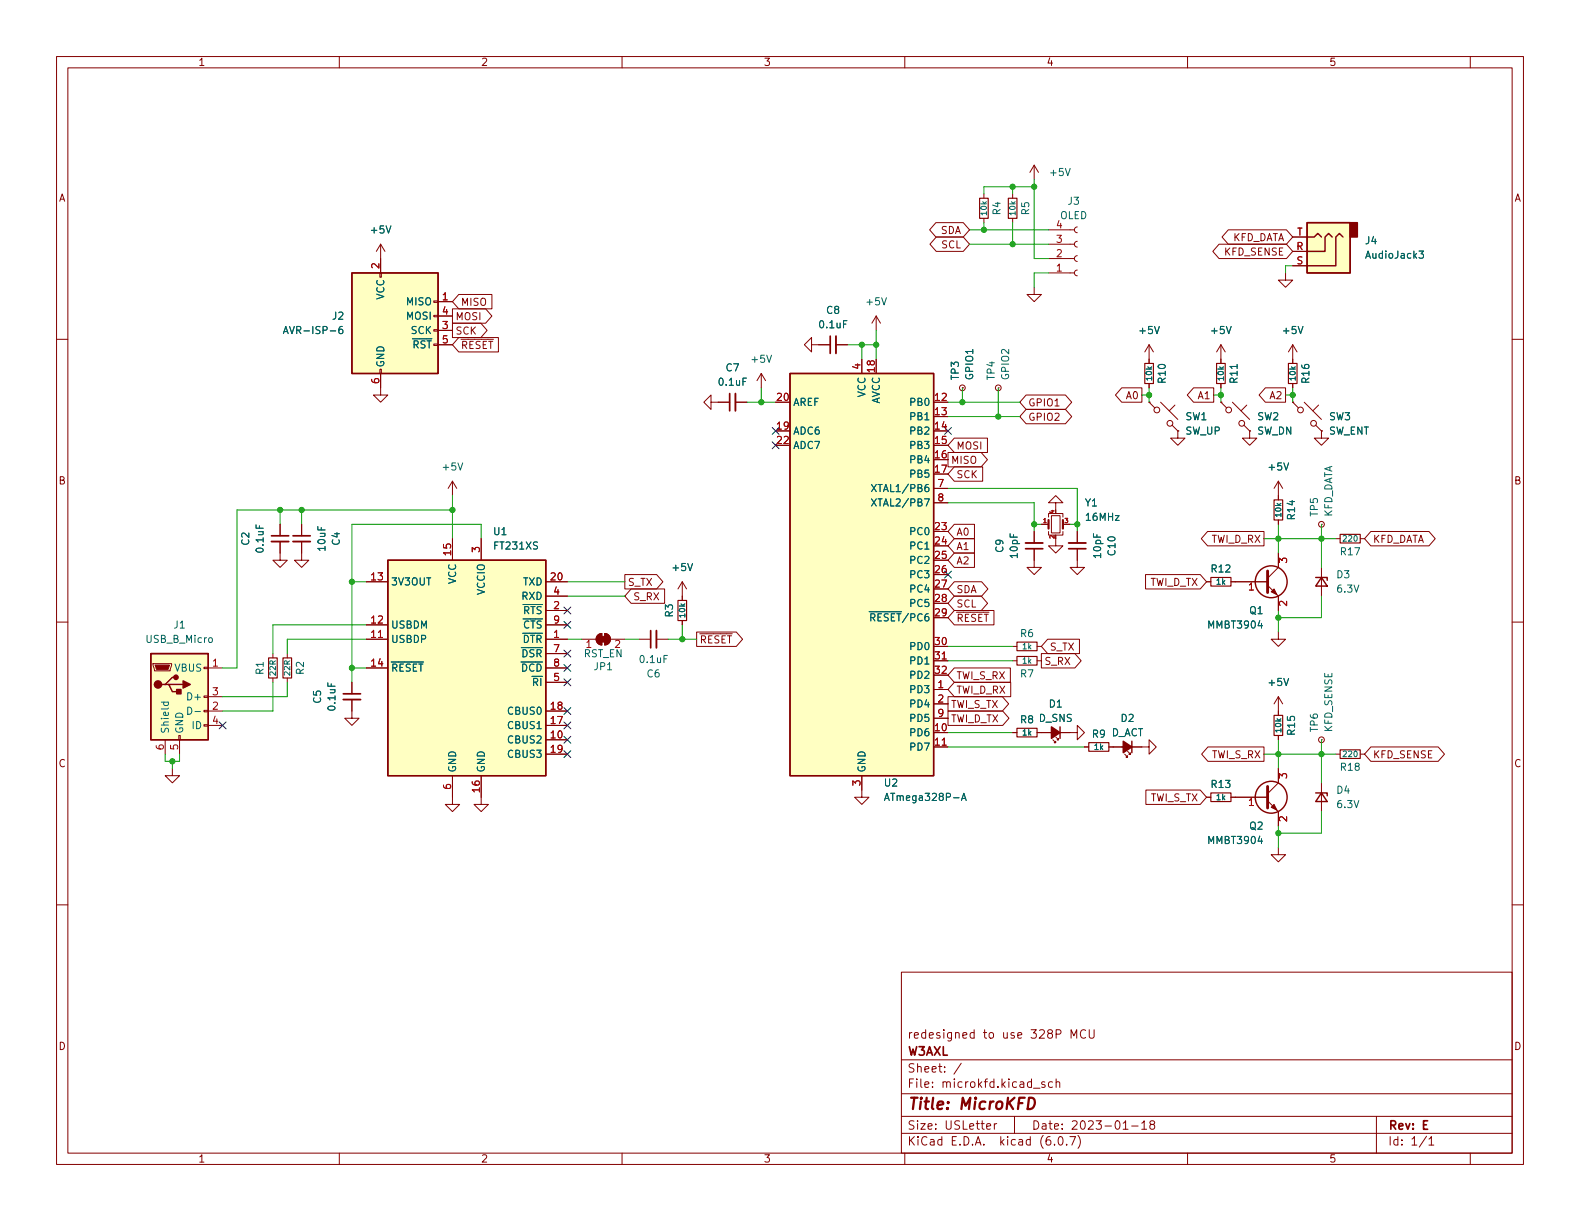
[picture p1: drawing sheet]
<svg xmlns="http://www.w3.org/2000/svg" width="279mm" height="216mm" viewBox="0 0 279 216" stroke-linecap="round" stroke-linejoin="round" font-family="sans-serif">
<g fill="none" stroke="#840000" stroke-width=".18">
<path d="M10 10h259.4v195.9h-259.4zM12 12h255.4v191.9h-255.4zM60 10v2M110 10v2M160 10v2M210 10v2M260 10v2M165.5 39.4h4.8l1.1 1.2-1.1 1.3h-4.8l-1.1-1.3zM174 34.3v.8M174 38.6v.8M179.1 34.3v.8M179.1 38.6v.8"/>
<path d="M182.9 29.2l-.8 1.3M182.9 29.2v2.6M182.9 29.2l.7 1.3M10 60h2M67.2 48.3h.2v.7h-.2zM67.3 43.2l-.8 1.3M67.3 43.2v5.1M67.3 43.2l.8 1.3M76.7 58.3h.8v.2h-.8zM76.7 55.8h.8v.2h-.8zM76.7 53.2h.8v.3h-.8zM77.5 53.3h2.5"/>
<path d="M77.5 58.4h2.5M77.5 55.9h2.5M80 57.1h5l1.1 1.3-1.1 1.3h-5zM80 54.6h5.9l1.1 1.3-1.1 1.3h-5.9zM81.1 52.1h5.9v2.5h-5.9l-1.1-1.3zM81.1 59.7h7v2.5h-7l-1.1-1.2zM154.9 55.9l-.7 1.3M154.9 55.9v2.5M154.9 55.9l.8 1.3M165.6 41.9h4.7l1.1 1.3-1.1 1.3h-4.7l-1.2-1.3zM182.9 50.8v1.3h1.2l-1.2 1.2-1.3-1.2h1.3M185.4 40.6h4.6"/>
<path d="M185.4 43.2h4.6M185.4 45.7h4.6M185.4 48.3h4.6M190.5 40.1l-.4 .2-.1 .3 .1 .4 .4 .1M190.5 42.7l-.4 .1-.1 .4 .1 .3 .4 .2M190.5 45.2l-.4 .2-.1 .3 .1 .4 .4 .1M190.5 47.8l-.4 .1-.1 .4 .1 .3 .4 .2M215.6 43.2h11.9l1.1 1.3-1.1 1.2h-11.9l-1.1-1.2zM217.2 40.6h10.3l1.1 1.3-1.1 1.3h-10.3l-1.1-1.3zM227.3 48.3v1.2h1.3l-1.3 1.3-1.2-1.3h1.2M228.6 44.5h2.5M228.6 47h2.5"/>
<path d="M228.6 41.9h2.5M267.4 60h2M67.2 65.3h.2v.7h-.2zM67.3 66v3.9h1.3l-1.3 1.2-1.3-1.2h1.3M77.5 61h2.5M125.7 71.1v-1.2l-1.2 1.2 1.2 1.3v-1.3h3.3M130 71.1h2.1M134.6 66l-.7 1.3M134.6 66v2.6M134.6 66l.8 1.3M143.5 61v-1.3l-1.3 1.3 1.3 1.2v-1.2h3.3M147.8 61h2.1"/>
<path d="M152.4 63.5v2.5M168.8 77.5h5.8v2.5h-5.8l-1.2-1.3zM170.2 68.6h.1M176.5 68.6h.1M181.5 69.8h6.9l1.1 1.3-1.1 1.3h-6.9l-1.2-1.3zM181.5 72.4h6.9l1.1 1.3-1.1 1.2h-6.9l-1.2-1.2zM198.4 68.6h3.5v2.5h-3.5l-1.1-1.2zM203.2 71.1l1 1M203.2 71.1h.1M203.2 61l-.8 1.2M203.2 61v3.3M203.2 67.8v.8"/>
<path d="M203.2 61l.8 1.2M205.2 71.1l3.1 3.1M207.3 75.2l1 1M207.8 71.6l-1 1M208.3 76.2v1.3h1.2l-1.2 1.2-1.3-1.2h1.3M208.3 76.2h.1M211.1 68.6h3.5v2.5h-3.5l-1.1-1.2zM215.9 71.1l1 1M215.9 71.1h.1M215.9 61v3.3M215.9 67.8v.8M215.9 61l-.8 1.2"/>
<path d="M215.9 61l.8 1.2M217.9 71.1l3.1 3.1M220 75.2l1 1M220.5 71.6l-1 1M221 76.2v1.3h1.2l-1.2 1.2-1.3-1.2h1.3M221 76.2h.1M223.8 68.6h3.5v2.5h-3.5l-1.1-1.2zM228.6 71.1l1 1M228.6 71.1h.1M228.6 61v3.3M228.6 67.8v.8M228.6 61l-.8 1.2"/>
<path d="M228.6 61l.8 1.2M230.6 71.1l3.1 3.1M232.7 75.2l1 1M233.2 71.6l-1 1M233.7 76.2h.1M233.7 76.2v1.3h1.2l-1.2 1.2-1.3-1.2h1.3M49.5 95.8v3.3h1.3l-1.3 1.2-1.2-1.2h1.2M49.5 92.7v2M53.3 95.8v3.3h1.3l-1.3 1.2-1.2-1.2h1.2M53.3 92.7v2M80 85.1v2.5M80 95.3v3.8"/>
<path d="M80 85.1l-.8 1.3M80 85.1l.8 1.3M85.1 95.3v3.8M165.1 86.4h2.5M165.1 88.9h2.5M167.6 80h5.9l1.1 1.3-1.1 1.3h-5.9zM168.8 92.7h3.5v2.6h-3.5l-1.2-1.3zM168.8 95.2h3.5v2.6h-3.5l-1.2-1.3zM168.8 97.8h3.5v2.5h-3.5l-1.2-1.2zM168.8 82.5h5v2.6h-5l-1.2-1.3zM182.9 97v3.3h1.2l-1.2 1.3-1.3-1.3h1.3M182.9 94v2"/>
<path d="M184.1 92.7h1.3M185.4 94v.6h2.6v-.6M185.4 91.4v-.6h2.6v.6M185.9 91.2h1.6v3h-1.6zM186.7 95.3v1.2h1.3l-1.3 1.3-1.3-1.3h1.3M186.7 88.9h1.3l-1.3-1.3-1.3 1.3h1.3v1.3M188 92.7h1.2M190.5 97v3.3h1.3l-1.3 1.3-1.3-1.3h1.3M190.5 94v2M213.5 94h10v2.5h-10l-1.1-1.2zM226.1 85.1v3.3M226.1 91.9v.8"/>
<path d="M226.1 97.8v2.5l-1.9 1.9M226.1 85.1l-.8 1.3M226.1 85.1l.7 1.3M233.7 92.7h.1M236.2 95.3h.8M240.5 95.3h.8M242.4 94h10.3l1.1 1.3-1.1 1.2h-10.3l-1.1-1.2zM10 110h2M27.1 117.3h3.3v.3l-.3 1h-2.8zM36.1 118h.7v.2h-.7zM36.8 118.1h2.6M48.3 115.6v.7"/>
<path d="M48.3 119.9v.8M50.8 115.6v.7M50.8 119.9v.8M64.8 113h3.8M64.8 110.5h3.8M64.8 102.9h3.8M64.8 118.1h3.8M96.5 113h3.8M96.5 110.5h3.8M96.5 102.9h3.8M96.5 118.1h3.8M96.5 108h3.8"/>
<path d="M96.5 105.4h3.8M96.5 115.6h3.8M102.9 113h2.5M105.7 112.3l.7-.3v2a1.02 1.02 0 0 1-.9-.6 1.02 1.02 0 0 1 .2-1.1zM106.9 112a1.02 1.02 0 0 1 1 1 1.02 1.02 0 0 1-1 1zM107.9 113h2.6M110.5 101.6h5.6l1.1 1.3-1.1 1.2h-5.6zM111.6 104.1h5.9v2.6h-5.9l-1.1-1.3zM113 113h2.1M116.1 113h2M120.6 102.9l-.7 1.2M120.6 102.9v3.3"/>
<path d="M120.6 109.7v.8M120.6 102.9l.8 1.2M123.2 111.8h7l1.1 1.2-1.1 1.3h-7zM165.1 116.8h2.5M168.8 107.9h7v2.6h-7l-1.2-1.3zM168.8 102.9h4.8l1.1 1.2-1.1 1.3h-4.8l-1.2-1.3zM168.8 105.4h4.7l1.1 1.3-1.1 1.3h-4.7l-1.2-1.3zM168.8 118.1h9.9v2.6h-9.9l-1.2-1.3zM179.1 114.3h.7M179.1 116.8h.7M183.4 114.3h.7M183.4 116.8h.7"/>
<path d="M184.1 115.6h6l1.1 1.2-1.1 1.3h-6zM185.3 113h5.6v2.6h-5.6l-1.2-1.3zM202.6 101.6h9.6l1.2 1.3-1.2 1.2h-9.6zM213.4 102.9h.7M217.7 102.9h6.5M224.2 103.5l1.9 1.9v2.6M226.1 111.8v1.2h1.2l-1.2 1.3-1.3-1.3h1.3M233.7 100.3v5.1M267.4 110h2M29.2 130.8v2.6M30.5 135.9v1.3h1.2l-1.2 1.2-1.3-1.2h1.3M31.6 130h.3v.8h-.3z"/>
<path d="M31.7 130.8v2.6M36.1 128.1h.7v.3h-.7zM36.1 125.6h.7v.3h-.7zM36.1 123.1h.7v.2h-.7zM36.8 128.3h2.6M36.8 125.7h2.6M36.8 123.2h2.6M62.2 123.7v3.3h1.3l-1.3 1.3-1.2-1.3h1.2M62.2 120.7v2M80 137.2v5h1.3l-1.3 1.3-1.3-1.3h1.3M85.1 137.2v5h1.3l-1.3 1.3-1.3-1.3h1.3M96.5 130.8h3.8"/>
<path d="M96.5 128.3h3.8M96.5 125.7h3.8M96.5 133.4h3.8M96.5 120.7h3.8M152.4 137.2v3.8h1.3l-1.3 1.2-1.3-1.2h1.3M165.1 121.9h2.5M165.1 132.1h2.5M165.1 124.5h2.5M165.1 127h2.5M167.6 125.7h9.7l1.1 1.3-1.1 1.3h-9.7zM167.6 123.2h9.7l1.1 1.3-1.1 1.2h-9.7zM168.8 120.6h9.9v2.6h-9.9l-1.2-1.3z"/>
<path d="M179.1 129.5h.7M183.4 129.5h7.1v-1.2l1.3 1.2-1.3 1.3v-1.3M186.2 130.8l.5 .5h-.3h.3v-.2M186.7 130.3l.5 .5h-.3h.3v-.2M191.8 132.1h.7M196.1 132.1h7.1v-1.3l1.3 1.3-1.3 1.3v-1.3M198.9 133.4l.5 .5h-.3h.3v-.3M199.4 132.8l.5 .6h-.3h.3v-.3M202.6 139.7h9.6l1.2 1.3-1.2 1.2h-9.6zM213.6 132.1h9.9v2.5h-9.9l-1.1-1.2zM226.1 123.2l-.8 1.3M226.1 123.2v3.3"/>
<path d="M226.1 130v.8M226.1 135.9v2.5l-1.9 1.9M226.1 123.2l.7 1.3M233.7 130.8h.1M233.7 138.4v5.1M236.2 133.4h.8M240.5 133.4h.8M242.4 132.1h11.9l1.1 1.3-1.1 1.2h-11.9l-1.1-1.2zM10 160h2M213.4 141h.7M217.7 141h6.5M224.2 141.6l1.9 1.9v2.6"/>
<path d="M226.1 149.9v1.2h1.2l-1.2 1.3-1.3-1.3h1.3M267.4 160h2M159.4 171.9h108v32h-108zM159.4 197.4h108M159.4 193.4h108M159.4 187.4h108M170 188l-1.3 1.9M174.5 199.2l.7-.2-.1-.3h-.4l-.2 .2v.7h.6M175.8 198.7v1M176.3 198.7h-.3l-.2 .3M179.4 197.4v3M182.8 192.4h1.1"/>
<path d="M184.8 191.4l-.4-.1-.2 .2 .1 .2 .5 .2v.3h-.6M186.1 191.4l-.4-.1-.3 .3v.4l.1 .2h.6M186.8 191.4l.2-.1 .3 .1 .1 .9M186.8 190.8v1.5M189.4 183.6v-1.5l.5 1.1 .5-1.1v1.5M192 182.2a.6 .6 0 0 0-.8 0 .6 .6 0 0 0-.2 .7 .56 .56 0 0 0 .3 .6 .56 .56 0 0 0 .7-.1M192.6 182.1v1.2l.3 .3 .4-.1 .2-.2v-1.2M198.6 199.7h.9M200.1 199.1h1.2M201.9 198.6l.4-.4v1.5M201.9 199.7h.9M203.6 198.8l-.3-.3 .1-.2 .2-.1h.4l.2 .3-.1 .2-.6 .2-.2 .2 .1 .4 .2 .2 .4-.1 .2-.2-.1-.4-.2-.2"/>
<path d="M243.4 197.4v6.5M60 203.9v2M110 203.9v2M159.4 200.4h108M160 203.9v2M186.5 202.3v.2M187.3 201h.2a.81 .81 0 0 1 .6 .6 .81 .81 0 0 1-.3 .8l-.2 .1a.81 .81 0 0 1-.6-.6 .81 .81 0 0 1 .3-.9zM188.6 202.3v.2M189.2 201h1l-.7 1.5M190.6 200.8a1.72 1.72 0 0 1 0 2.2M210 203.9v2M252.3 200.9l-1.3 1.9"/>
<path d="M252.7 201.4l.4-.4v1.5M252.7 202.5h.8M260 203.9v2"/>
<circle cx="170.2" cy="68.6" r=".51"/>
<circle cx="176.5" cy="68.6" r=".51"/>
<circle cx="204.6" cy="72.5" r=".51"/>
<circle cx="206.9" cy="74.9" r=".51"/>
<circle cx="217.3" cy="72.5" r=".51"/>
<circle cx="219.6" cy="74.9" r=".51"/>
<circle cx="230" cy="72.5" r=".51"/>
<circle cx="232.3" cy="74.9" r=".51"/>
<circle cx="233.7" cy="92.7" r=".51"/>
<circle cx="233.7" cy="130.8" r=".51"/>
</g>
<path d="M182 194.1h.4a1.08 1.08 0 0 1 .6 1.1 1.08 1.08 0 0 1-.8 .9h-.5z" fill="none" stroke="#840000" stroke-width=".4"/>
<path d="M147.8 59.4v3.1M130 69.6v3M48 95.8h3.1M51.8 95.8h3.1M181.4 96h3M189 96h3M116.1 111.5v3.1M60.7 123.7h3.1" fill="none" stroke="#840000" stroke-width=".33"/>
<path d="M146.8 59.4v3.1M129 69.6v3M48 94.7h3.1M51.8 94.7h3.1M181.4 97h3M189 97h3M115.1 111.5v3.1M60.7 122.7h3.1" fill="none" stroke="#840000" stroke-width=".3"/>
<g fill="#ffffc2" stroke="#ffffc2" stroke-width=".18">
<path d="M231.1 39.4h7.7v8.9h-7.7z"/>
<path d="M68.6 99.1h27.9v38.1h-27.9z"/>
<path d="M26.7 115.6h10.1v15.2h-10.1z"/>
<path d="M139.7 66h25.4v71.2h-25.4z"/>
<path d="M62.2 48.3h15.3v17.7h-15.3z"/>
</g>
<g fill="none" stroke="#840000" stroke-width=".25">
<path d="M231.1 39.4h7.7v8.9h-7.7zM62.2 48.3h15.3v17.7h-15.3zM231.1 41.9h1.3l.6-.6 .7 .6M235.6 41.9l-.7-.6-.6 .6v2.6h-3.2M237.5 41.9l-.6-.6-.7 .6v5.1h-5.1M139.7 66h25.4v71.2h-25.4zM68.6 99.1h27.9v38.1h-27.9zM26.7 115.6h10.1v15.2h-10.1zM31.1 119.8h-.6l-1.3 1.2h-.6M232.7 102.1h2v.5M233.7 102.1l1 1.5h-2zM29.2 121h.6l.7 1.3h1.2"/>
<path d="M29.8 121h2.6M187.5 128.5v2.1M200.2 131.1v2M232.7 140.2h2v.5M233.7 140.2l1 1.5h-2z"/>
<circle cx="224.8" cy="102.9" r="2.82"/>
<circle cx="224.8" cy="141" r="2.82"/>
</g>
<g fill="#840000" stroke="#840000" stroke-width=".25">
<path d="M238.8 39.4h1.2v2.5h-1.2z"/>
<path d="M32.4 120.4l1.3 .6-1.3 .7z"/>
<path d="M31.2 121.9h.8v.8h-.8z"/>
<path d="M185.9 128.5l1.6 1-1.6 1.1z"/>
<path d="M198.6 131.1l1.6 1-1.6 1z"/>
<circle cx="27.9" cy="121" r=".63"/>
<circle cx="31.1" cy="119.8" r=".38"/>
</g>
<g fill="none" stroke="#006464" stroke-width=".18">
<path d="M50.1 59l.4-1.3 .5 1.3M50.2 58.6h.6M60.5 57.7l-.3 .1a.86 .86 0 0 0 0 1.2l.4-.1v-.5l-.2-.2-.4 .1-.1 .1M250.9 44.4h.8l-.4 .5 .4 .1v.5l-.2 .2-.6-.2M154.1 85.7l.9 1.2M154.1 88.2l.9 1.3M155 85.7l-.9 1.2M155 88.2l-.9 1.3M28.5 124.2h1.3M29 124.2l-.1 .3 .3 .3 .5-.2v-.4M33.2 125a.64 .64 0 0 1 .7 .7 .64 .64 0 0 1-.7 .6zM34.5 125.8h.9"/>
<path d="M156.4 141.5l.4-1.2 .5 1.2M156.5 141.2h.6M170 141.5l.4-1.2 .5 1.2M170.1 141.2h.6"/>
</g>
<g fill="none" stroke="#840000" stroke-width=".2">
<path d="M173.2 35.1h1.6v3.5h-1.6zM178.3 35.1h1.5v3.5h-1.5zM202.4 64.3h1.6v3.5h-1.6zM215.1 64.3h1.6v3.5h-1.6zM227.8 64.3h1.6v3.5h-1.6zM225.3 88.4h1.5v3.5h-1.5zM237 94.5h3.5v1.5h-3.5zM47.5 116.3h1.5v3.6h-1.5zM50 116.3h1.6v3.6h-1.6zM119.9 106.2h1.5v3.5h-1.5zM179.8 113.5h3.6v1.6h-3.6zM179.8 116.1h3.6v1.5h-3.6z"/>
<path d="M214.1 102.1h3.6v1.5h-3.6zM179.8 128.8h3.6v1.5h-3.6zM192.5 131.3h3.6v1.5h-3.6zM225.3 126.5h1.5v3.5h-1.5zM237 132.6h3.5v1.5h-3.5zM214.1 140.2h3.6v1.5h-3.6z"/>
</g>
<g fill="#840000" stroke="#840000" stroke-width=".18">
<path d="M27.4 117.6h2.6l-.3 .8h-2z"/>
<path d="M225.3 142.2l.5 1.1-1-.6z"/>
<path d="M224.8 104.6l.5-.5 .5 1.1z"/>
<path d="M106.2 112.5h1v1h-1z"/>
<path d="M105.7 112.3l.7-.3v2a1.02 1.02 0 0 1-.9-.6 1.02 1.02 0 0 1 .2-1.1z"/>
<path d="M106.9 112a1.02 1.02 0 0 1 1 1 1.02 1.02 0 0 1-1 1z"/>
</g>
<path d="M185.4 91.9v1.6M188 91.9v1.6" fill="none" stroke="#840000" stroke-width=".38"/>
<path d="M224.2 101v3.8M224.2 139.1v3.8" fill="none" stroke="#840000" stroke-width=".51"/>
<g fill="none" stroke="#009600" stroke-width=".18">
<path d="M174 39.4v1.2M179.1 33v1.3M179.1 39.4v3.8M182.9 33h-8.9v1.3M182.9 31.8v13.9h2.5M154.9 58.4v5.1M171.4 43.2h14M171.4 40.6h14M185.4 48.3h-2.5v2.5M228.6 47h-1.3v1.3M132.1 71.1h5.1M134.6 68.6v2.5"/>
<path d="M149.9 61h5M152.4 61v2.5M167.6 71.1h12.7M167.6 73.7h12.7M170.2 68.6v2.5M176.5 68.6v5.1M201.9 69.9h1.3M203.2 68.6v2.5M214.6 69.9h1.3M215.9 68.6v2.5M227.3 69.9h1.3M228.6 68.6v2.5"/>
<path d="M49.5 90.2v2.5M53.3 90.2v2.5M80 87.6v7.7M80 90.2h-38.1v27.9h-2.5M85.1 95.3v-2.6h-22.9v28M167.6 88.9h15.3v5.1M167.6 86.4h22.9v7.6M182.9 92.7h1.2M189.2 92.7h1.3M223.5 95.3h12.7M226.1 92.7v5.1M233.7 92.7v7.6"/>
<path d="M62.2 102.9h2.6M62.2 118.1h2.6M64.8 113h-14v2.6M64.8 110.5h-16.5v5.1M100.3 102.9h10.2M100.3 113h2.6M100.3 105.4h10.2M110.5 113h2.5M118.1 113h5.1M120.6 110.5v2.5M167.6 114.3h11.5M167.6 116.8h11.5"/>
<path d="M226.1 108v3.8M233.7 105.4v3.8h-7.6M29.2 133.4v1.2h2.5v-1.2M30.5 134.6v1.3M48.3 120.7v5h-8.9M50.8 120.7v2.5h-11.4M167.6 129.5h11.5M167.6 132.1h24.2M223.5 133.4h12.7M226.1 130.8v5.1M233.7 130.8v7.6M226.1 146.1v3.8"/>
<path d="M233.7 143.5v3.8h-7.6"/>
</g>
<g fill="none" stroke="#000084" stroke-width=".18">
<path d="M136.6 75.6l1.2 1.2M136.6 78.1l1.2 1.2M137.8 78.1l-1.2 1.2M137.8 75.6l-1.2 1.2M167 75.6l1.2 1.2M168.2 75.6l-1.2 1.2M99.7 115l1.2 1.2M99.7 107.3l1.2 1.3M99.7 117.5l1.2 1.2M99.7 109.9l1.2 1.2M100.9 115l-1.2 1.2M100.9 107.3l-1.2 1.3"/>
<path d="M100.9 117.5l-1.2 1.2M100.9 109.9l-1.2 1.2M167 101l1.2 1.2M168.2 101l-1.2 1.2M38.8 127.7l1.2 1.2M40 127.7l-1.2 1.2M99.7 120l1.2 1.3M99.7 127.7l1.2 1.2M99.7 132.7l1.2 1.3M99.7 125.1l1.2 1.2M99.7 130.2l1.2 1.2M100.9 120l-1.2 1.3"/>
<path d="M100.9 127.7l-1.2 1.2M100.9 132.7l-1.2 1.3M100.9 125.1l-1.2 1.2M100.9 130.2l-1.2 1.2"/>
</g>
<g fill="#009600" stroke="#009600" stroke-width=".18">
<circle cx="179.1" cy="43.2" r=".46"/>
<circle cx="203.2" cy="69.9" r=".46"/>
<circle cx="176.5" cy="73.7" r=".46"/>
<circle cx="215.9" cy="69.9" r=".46"/>
<circle cx="182.9" cy="92.7" r=".46"/>
<circle cx="226.1" cy="109.2" r=".46"/>
<circle cx="226.1" cy="133.4" r=".46"/>
<circle cx="226.1" cy="147.3" r=".46"/>
<circle cx="233.7" cy="95.3" r=".46"/>
<circle cx="233.7" cy="133.4" r=".46"/>
<circle cx="170.2" cy="71.1" r=".46"/>
<circle cx="154.9" cy="61" r=".46"/>
<circle cx="152.4" cy="61" r=".46"/>
<circle cx="174" cy="40.6" r=".46"/>
<circle cx="179.1" cy="33" r=".46"/>
<circle cx="182.9" cy="33" r=".46"/>
<circle cx="226.1" cy="95.3" r=".46"/>
<circle cx="228.6" cy="69.9" r=".46"/>
<circle cx="80" cy="90.2" r=".46"/>
<circle cx="134.6" cy="71.1" r=".46"/>
<circle cx="120.6" cy="113" r=".46"/>
<circle cx="62.2" cy="102.9" r=".46"/>
<circle cx="53.3" cy="90.2" r=".46"/>
<circle cx="49.5" cy="90.2" r=".46"/>
<circle cx="30.5" cy="134.6" r=".46"/>
<circle cx="62.2" cy="118.1" r=".46"/>
<circle cx="190.5" cy="92.7" r=".46"/>
</g>
<text font-size="2.8" fill="#840000" x="160.4" y="196.2">Title: MicroKFD</text>
<g font-size="2.1" fill="#840000">
<text x="160.4" y="183.6">redesigned to use 328P MCU</text>
<text x="160.4" y="189.7">Sheet: /</text>
<text x="160.4" y="186.7">W3AXL</text>
<text x="160.4" y="192.4">File: microkfd.kicad_sch</text>
<text x="160.4" y="202.5">KiCad E.D.A. kicad (6.0.7)</text>
<text x="160.4" y="199.7">Size: USLetter</text>
<text x="182.4" y="199.7">Date: 2023-01-18</text>
<text x="245.4" y="199.7">Rev: E</text>
<text x="245.4" y="202.5">Id: 1/1</text>
</g>
<g font-size="1.8" fill="#840000">
<text x="35" y="11.6">1</text>
<text x="85" y="11.6">2</text>
<text x="135" y="11.6">3</text>
<text x="185" y="11.6">4</text>
<text x="235" y="11.6">5</text>
<text x="10.3" y="35.6">A</text>
<text x="267.7" y="35.6">A</text>
<text x="166.3" y="41.4">SDA</text>
<text x="166.5" y="43.9">SCL</text>
<text x="216.6" y="45.2">KFD_SENSE</text>
<text x="217.6" y="42.6">KFD_DATA</text>
<text x="80.5" y="59.1">SCK</text>
<text x="80.5" y="56.6">MOSI</text>
<text x="81.4" y="54.1">MISO</text>
<text x="81.4" y="61.7">~{RESET}</text>
<text x="181.8" y="71.8">GPIO1</text>
<text x="199.2" y="70.6">A0</text>
<text x="211.9" y="70.6">A1</text>
<text x="224.6" y="70.6">A2</text>
<text x="181.8" y="74.4">GPIO2</text>
<text x="168.1" y="82">MISO</text>
<text x="169.1" y="79.5">MOSI</text>
<text x="10.3" y="85.7">B</text>
<text x="169.1" y="84.5">SCK</text>
<text x="267.7" y="85.7">B</text>
<text x="169.1" y="94.7">A0</text>
<text x="214.1" y="96">TWI_D_RX</text>
<text x="242.7" y="96">KFD_DATA</text>
<text x="169.1" y="97.2">A1</text>
<text x="169.1" y="99.8">A2</text>
<text x="111" y="103.6">S_TX</text>
<text x="111.9" y="106.1">S_RX</text>
<text x="169.1" y="104.9">SDA</text>
<text x="169.1" y="107.4">SCL</text>
<text x="203.2" y="103.6">TWI_D_TX</text>
<text x="123.7" y="113.8">~{RESET}</text>
<text x="169.1" y="109.9">~{RESET}</text>
<text x="184.6" y="117.6">S_RX</text>
<text x="185.6" y="115">S_TX</text>
<text x="168.1" y="125.2">TWI_S_TX</text>
<text x="169.1" y="122.6">TWI_D_RX</text>
<text x="169.1" y="120.1">TWI_S_RX</text>
<text x="168.1" y="127.7">TWI_D_TX</text>
<text x="10.3" y="135.6">C</text>
<text x="214.2" y="134.1">TWI_S_RX</text>
<text x="242.7" y="134.1">KFD_SENSE</text>
<text x="267.7" y="135.6">C</text>
<text x="203.3" y="141.7">TWI_S_TX</text>
<text x="10.3" y="185.7">D</text>
<text x="267.7" y="185.7">D</text>
<text x="35" y="205.6">1</text>
<text x="85" y="205.6">2</text>
<text x="135" y="205.6">3</text>
<text x="185" y="205.6">4</text>
<text x="235" y="205.6">5</text>
</g>
<g font-size="1.8" fill="#006464">
<text x="185.8" y="31.1">+5V</text>
<text x="65.7" y="41.3">+5V</text>
<text x="176.9" y="38" transform="rotate(-90 176.9 38)">R4</text>
<text x="182" y="38" transform="rotate(-90 182 38)">R5</text>
<text x="187.4" y="38.7">OLED</text>
<text x="188.9" y="36.2">J3</text>
<text x="241.5" y="43.2">J4</text>
<text x="241.7" y="45.7">AudioJack3</text>
<text x="67.9" y="53" transform="rotate(-90 67.9 53)">VCC</text>
<text x="71.9" y="54">MISO</text>
<text x="153.3" y="54">+5V</text>
<text x="51.1" y="59.1">AVR-ISP-6</text>
<text x="58.8" y="56.5">J2</text>
<text x="71.9" y="56.5">MOSI</text>
<text x="72.7" y="59.1">SCK</text>
<text x="145" y="58">0.1uF</text>
<text x="146.2" y="55.5">C8</text>
<text x="201.6" y="59.1">+5V</text>
<text x="214.3" y="59.1">+5V</text>
<text x="227" y="59.1">+5V</text>
<text x="67.9" y="65" transform="rotate(-90 67.9 65)">GND</text>
<text x="71.5" y="61.6">~{RST}</text>
<text x="128.4" y="65.7">C7</text>
<text x="133" y="64.1">+5V</text>
<text x="127.2" y="68.2">0.1uF</text>
<text x="140.2" y="71.8">AREF</text>
<text x="153" y="70.3" transform="rotate(-90 153 70.3)">VCC</text>
<text x="155.6" y="71.6" transform="rotate(-90 155.6 71.6)">AVCC</text>
<text x="161.2" y="71.8">PB0</text>
<text x="169.5" y="67.1" transform="rotate(-90 169.5 67.1)">TP3</text>
<text x="172.1" y="67.1" transform="rotate(-90 172.1 67.1)">GPIO1</text>
<text x="175.9" y="67.1" transform="rotate(-90 175.9 67.1)">TP4</text>
<text x="178.4" y="67.1" transform="rotate(-90 178.4 67.1)">GPIO2</text>
<text x="206.1" y="67.7" transform="rotate(-90 206.1 67.7)">R10</text>
<text x="218.8" y="67.7" transform="rotate(-90 218.8 67.7)">R11</text>
<text x="231.5" y="67.7" transform="rotate(-90 231.5 67.7)">R16</text>
<text x="140.2" y="76.8">ADC6</text>
<text x="161.2" y="74.3">PB1</text>
<text x="161.2" y="76.8">PB2</text>
<text x="209.6" y="76.8">SW_UP</text>
<text x="209.6" y="74.3">SW1</text>
<text x="222.3" y="76.8">SW_DN</text>
<text x="222.3" y="74.3">SW2</text>
<text x="234.9" y="76.8">SW_ENT</text>
<text x="235" y="74.3">SW3</text>
<text x="78.4" y="83.2">+5V</text>
<text x="140.2" y="79.4">ADC7</text>
<text x="161.2" y="79.4">PB3</text>
<text x="161.2" y="81.9">PB4</text>
<text x="224.5" y="83.2">+5V</text>
<text x="155.1" y="87">XTAL1/PB6</text>
<text x="155.1" y="89.5">XTAL2/PB7</text>
<text x="161.2" y="84.5">PB5</text>
<text x="191.9" y="89.5">Y1</text>
<text x="87.3" y="94.6">U1</text>
<text x="161.2" y="94.6">PC0</text>
<text x="192.2" y="92.1">16MHz</text>
<text x="229" y="91.8" transform="rotate(-90 229 91.8)">R14</text>
<text x="233" y="91.3" transform="rotate(-90 233 91.3)">TP5</text>
<text x="235.6" y="91.6" transform="rotate(-90 235.6 91.6)">KFD_DATA</text>
<text x="44.1" y="96.4" transform="rotate(-90 44.1 96.4)">C2</text>
<text x="46.6" y="97.6" transform="rotate(-90 46.6 97.6)">0.1uF</text>
<text x="57.5" y="97.3" transform="rotate(-90 57.5 97.3)">10uF</text>
<text x="60.1" y="96.4" transform="rotate(-90 60.1 96.4)">C4</text>
<text x="87.5" y="97.2">FT231XS</text>
<text x="119.1" y="101">+5V</text>
<text x="161.2" y="97.2">PC1</text>
<text x="161.2" y="99.7">PC2</text>
<text x="177.4" y="97.7" transform="rotate(-90 177.4 97.7)">C9</text>
<text x="180" y="98.6" transform="rotate(-90 180 98.6)">10pF</text>
<text x="194.7" y="98.6" transform="rotate(-90 194.7 98.6)">10pF</text>
<text x="197.2" y="98.1" transform="rotate(-90 197.2 98.1)">C10</text>
<text x="214.3" y="101.2">R12</text>
<text x="237.1" y="98.2">R17</text>
<text x="69.1" y="103.5">3V3OUT</text>
<text x="80.6" y="103.3" transform="rotate(-90 80.6 103.3)">VCC</text>
<text x="85.7" y="105.2" transform="rotate(-90 85.7 105.2)">VCCIO</text>
<text x="92.3" y="106">RXD</text>
<text x="92.5" y="103.5">TXD</text>
<text x="161.2" y="102.2">PC3</text>
<text x="161.2" y="104.8">PC4</text>
<text x="161.2" y="107.3">PC5</text>
<text x="236.4" y="102.2">D3</text>
<text x="236.5" y="104.8">6.3V</text>
<text x="25.9" y="113.7">USB_B_Micro</text>
<text x="30.8" y="111.1">J1</text>
<text x="69.1" y="113.7">USBDP</text>
<text x="69.1" y="111.1">USBDM</text>
<text x="91" y="113.7">~{DTR}</text>
<text x="91.1" y="108.6">~{RTS}</text>
<text x="91.1" y="111.1">~{CTS}</text>
<text x="119" y="109.1" transform="rotate(-90 119 109.1)">R3</text>
<text x="153.4" y="109.9">~{RESET}/PC6</text>
<text x="180.5" y="112.6">R6</text>
<text x="213.8" y="111.1">MMBT3904</text>
<text x="221" y="108.6">Q1</text>
<text x="30.9" y="118.7">VBUS</text>
<text x="46.6" y="119.2" transform="rotate(-90 46.6 119.2)">R1</text>
<text x="53.7" y="119.2" transform="rotate(-90 53.7 119.2)">R2</text>
<text x="69.1" y="118.7">~{RESET}</text>
<text x="90.8" y="118.7">~{DCD}</text>
<text x="90.9" y="116.2">~{DSR}</text>
<text x="103.2" y="116.2">RST_EN</text>
<text x="105.1" y="118.5">JP1</text>
<text x="113.3" y="117.2">0.1uF</text>
<text x="114.4" y="119.8">C6</text>
<text x="161.2" y="114.9">PD0</text>
<text x="161.2" y="117.5">PD1</text>
<text x="180.5" y="119.8">R7</text>
<text x="33.5" y="123.8">D+</text>
<text x="56.8" y="124.3" transform="rotate(-90 56.8 124.3)">C5</text>
<text x="59.3" y="125.5" transform="rotate(-90 59.3 125.5)">0.1uF</text>
<text x="92.9" y="121.3">~{RI}</text>
<text x="161.2" y="122.6">PD3</text>
<text x="161.2" y="125.1">PD4</text>
<text x="161.2" y="120">PD2</text>
<text x="185.6" y="125.1">D1</text>
<text x="224.5" y="121.3">+5V</text>
<text x="29.8" y="129.8" transform="rotate(-90 29.8 129.8)">Shield</text>
<text x="32.4" y="129.8" transform="rotate(-90 32.4 129.8)">GND</text>
<text x="34" y="128.9">ID</text>
<text x="90" y="131.4">CBUS2</text>
<text x="90" y="128.9">CBUS1</text>
<text x="90" y="126.4">CBUS0</text>
<text x="161.2" y="130.2">PD6</text>
<text x="161.2" y="127.6">PD5</text>
<text x="180.5" y="127.9">R8 D_SNS</text>
<text x="193.2" y="130.4">R9 D_ACT</text>
<text x="198.3" y="127.6">D2</text>
<text x="229" y="129.9" transform="rotate(-90 229 129.9)">R15</text>
<text x="233" y="129.4" transform="rotate(-90 233 129.4)">TP6</text>
<text x="235.6" y="129.4" transform="rotate(-90 235.6 129.4)">KFD_SENSE</text>
<text x="80.6" y="136.7" transform="rotate(-90 80.6 136.7)">GND</text>
<text x="85.7" y="136.7" transform="rotate(-90 85.7 136.7)">GND</text>
<text x="90" y="134">CBUS3</text>
<text x="153" y="136.7" transform="rotate(-90 153 136.7)">GND</text>
<text x="161.2" y="132.7">PD7</text>
<text x="237.1" y="136.3">R18</text>
<text x="156.4" y="139.1">U2</text>
<text x="157.2" y="141.6">ATmega328P-A</text>
<text x="214.3" y="139.3">R13</text>
<text x="236.4" y="140.3">D4</text>
<text x="236.5" y="142.9">6.3V</text>
<text x="213.8" y="149.2">MMBT3904</text>
<text x="221" y="146.7">Q2</text>
</g>
<g font-size="1.8" fill="#a90000">
<text x="186.8" y="40.4">4</text>
<text x="229.3" y="41.7">T</text>
<text x="67.1" y="47.5" transform="rotate(-90 67.1 47.5)">2</text>
<text x="186.8" y="45.5">2</text>
<text x="186.8" y="42.9">3</text>
<text x="229.2" y="44.2">R</text>
<text x="229.3" y="46.7">S</text>
<text x="78.2" y="53.1">1</text>
<text x="186.8" y="48">1</text>
<text x="78.2" y="58.2">3</text>
<text x="78.2" y="55.6">4</text>
<text x="78.2" y="60.7">5</text>
<text x="152.1" y="65.3" transform="rotate(-90 152.1 65.3)">4</text>
<text x="154.7" y="65.8" transform="rotate(-90 154.7 65.8)">18</text>
<text x="67.1" y="67.8" transform="rotate(-90 67.1 67.8)">6</text>
<text x="137.4" y="70.9">20</text>
<text x="165.4" y="70.9">12</text>
<text x="137.4" y="75.9">19</text>
<text x="165.4" y="73.4">13</text>
<text x="165.4" y="75.9">14</text>
<text x="137.4" y="78.5">22</text>
<text x="165.4" y="78.5">15</text>
<text x="165.4" y="81">16</text>
<text x="165.4" y="83.6">17</text>
<text x="165.9" y="86.1">7</text>
<text x="165.9" y="88.6">8</text>
<text x="165.4" y="93.7">23</text>
<text x="79.8" y="98.1" transform="rotate(-90 79.8 98.1)">15</text>
<text x="84.8" y="97.6" transform="rotate(-90 84.8 97.6)">3</text>
<text x="165.4" y="96.3">24</text>
<text x="165.4" y="98.8">25</text>
<text x="165.4" y="101.3">26</text>
<text x="227.6" y="99.6" transform="rotate(-90 227.6 99.6)">3</text>
<text x="65.7" y="102.6">13</text>
<text x="97.4" y="102.6">20</text>
<text x="97.9" y="107.7">2</text>
<text x="97.9" y="105.2">4</text>
<text x="165.4" y="103.9">27</text>
<text x="165.4" y="106.4">28</text>
<text x="220.8" y="104.4">1</text>
<text x="227.6" y="107.2" transform="rotate(-90 227.6 107.2)">2</text>
<text x="65.7" y="112.8">11</text>
<text x="65.7" y="110.2">12</text>
<text x="97.9" y="112.8">1</text>
<text x="97.9" y="110.2">9</text>
<text x="165.4" y="109">29</text>
<text x="37.6" y="117.9">1</text>
<text x="65.7" y="117.9">14</text>
<text x="97.9" y="115.3">7</text>
<text x="97.9" y="117.9">8</text>
<text x="103.6" y="114.6">1</text>
<text x="108.7" y="114.6">2</text>
<text x="165.4" y="114">30</text>
<text x="165.4" y="116.6">31</text>
<text x="165.4" y="119.1">32</text>
<text x="37.6" y="125.5">2</text>
<text x="37.6" y="122.9">3</text>
<text x="97.4" y="125.5">18</text>
<text x="97.9" y="120.4">5</text>
<text x="165.9" y="121.7">1</text>
<text x="165.9" y="124.2">2</text>
<text x="37.6" y="128">4</text>
<text x="97.4" y="130.6">10</text>
<text x="97.4" y="128">17</text>
<text x="165.4" y="129.3">10</text>
<text x="165.4" y="131.8">11</text>
<text x="165.9" y="126.7">9</text>
<text x="29" y="132.6" transform="rotate(-90 29 132.6)">6</text>
<text x="31.5" y="132.6" transform="rotate(-90 31.5 132.6)">5</text>
<text x="97.4" y="133.1">19</text>
<text x="227.6" y="137.7" transform="rotate(-90 227.6 137.7)">3</text>
<text x="79.8" y="139.6" transform="rotate(-90 79.8 139.6)">6</text>
<text x="84.8" y="140" transform="rotate(-90 84.8 140)">16</text>
<text x="152.1" y="138.9" transform="rotate(-90 152.1 138.9)">3</text>
<text x="220.8" y="142.5">1</text>
<text x="227.6" y="145.3" transform="rotate(-90 227.6 145.3)">2</text>
</g>
<g font-size="1.4" fill="#006464">
<text x="174.5" y="38" transform="rotate(-90 174.5 38)">10k</text>
<text x="179.6" y="38" transform="rotate(-90 179.6 38)">10k</text>
<text x="203.7" y="67.2" transform="rotate(-90 203.7 67.2)">10k</text>
<text x="216.4" y="67.2" transform="rotate(-90 216.4 67.2)">10k</text>
<text x="229.1" y="67.2" transform="rotate(-90 229.1 67.2)">10k</text>
<text x="226.6" y="91.3" transform="rotate(-90 226.6 91.3)">10k</text>
<text x="237.6" y="95.8">220</text>
<text x="215.1" y="103.4">1k</text>
<text x="121.2" y="109.1" transform="rotate(-90 121.2 109.1)">10k</text>
<text x="48.8" y="119.4" transform="rotate(-90 48.8 119.4)">22R</text>
<text x="51.3" y="119.4" transform="rotate(-90 51.3 119.4)">22R</text>
<text x="180.8" y="114.8">1k</text>
<text x="180.8" y="117.3">1k</text>
<text x="180.8" y="130">1k</text>
<text x="226.6" y="129.4" transform="rotate(-90 226.6 129.4)">10k</text>
<text x="193.5" y="132.6">1k</text>
<text x="237.6" y="133.9">220</text>
<text x="215.1" y="141.5">1k</text>
</g>
<g font-size="1.1" fill="#a90000">
<text x="184.5" y="92.5">1</text>
<text x="186.4" y="95.2" transform="rotate(-90 186.4 95.2)">2</text>
<text x="186.4" y="90.8" transform="rotate(-90 186.4 90.8)">4</text>
<text x="188.3" y="92.5">3</text>
</g>
</svg>
